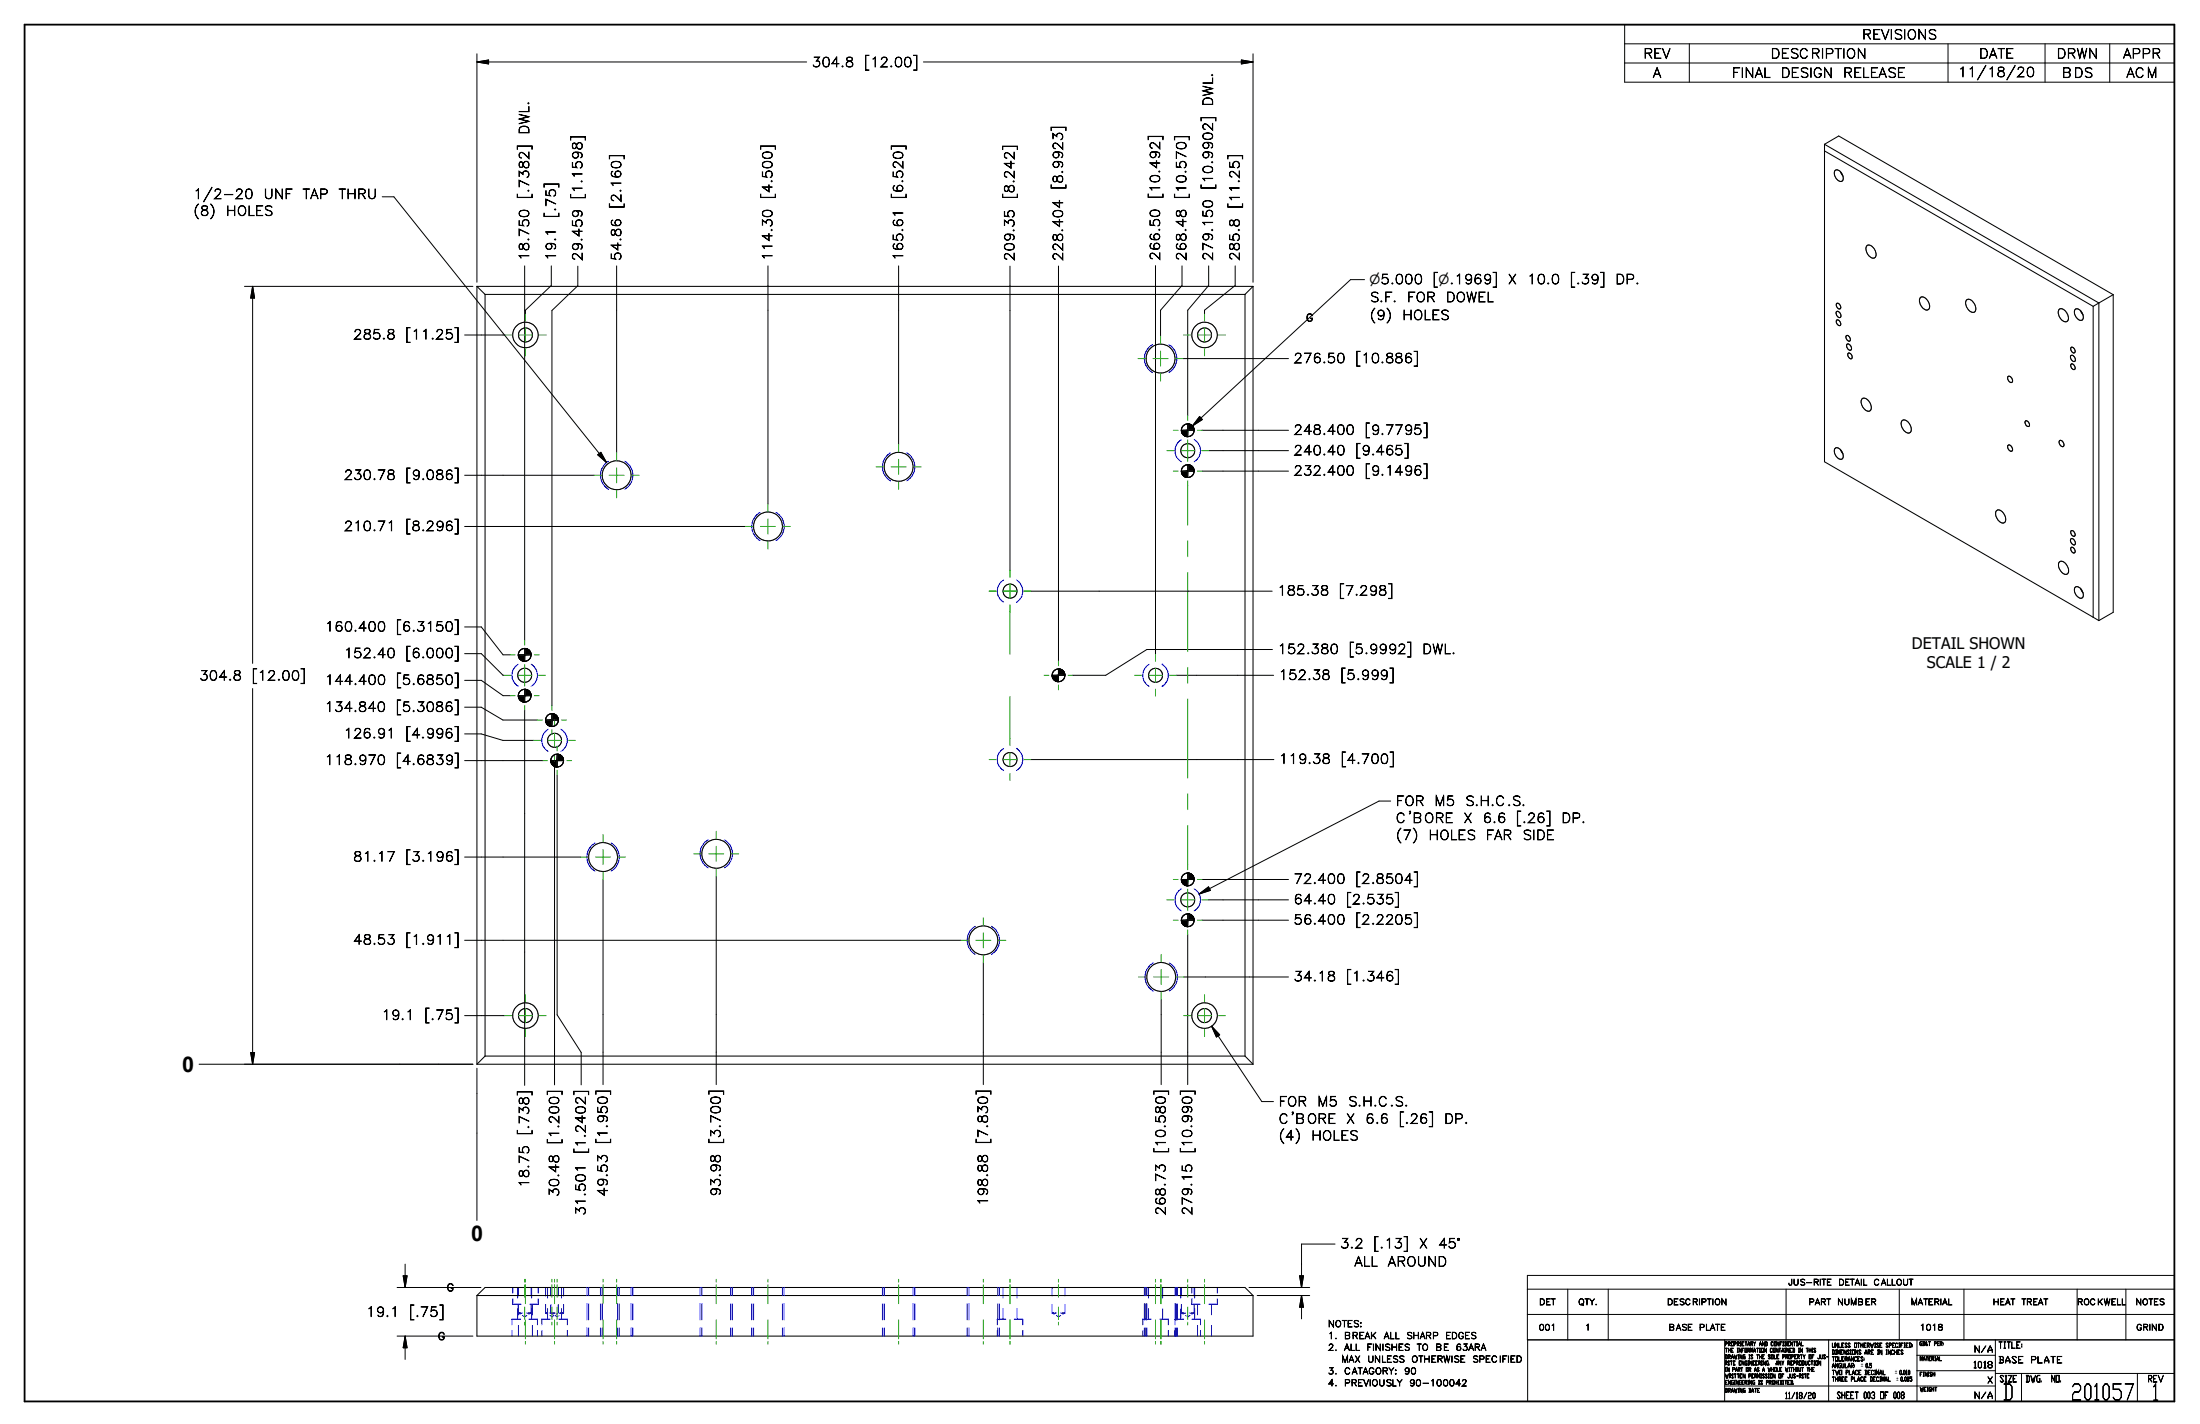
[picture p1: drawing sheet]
<svg xmlns="http://www.w3.org/2000/svg" width="432mm" height="279mm" viewBox="0 0 432 279" stroke-linecap="round" stroke-linejoin="round" font-family="sans-serif">
<g fill="none" stroke="#000" stroke-width=".2">
<path d="M93.6 10.6v44.8M93.6 12.2h64.7M93.6 12.2l2.3-.4v.7zM181.2 12.2h64.7M243.6 11.8l2.3 .4-2.3 .3zM245.9 10.6v44.8M318.9 4.8h107.9v11.3h-107.9zM318.9 8.6h107.9M318.9 12.4h107.9M331.6 8.6v7.5M382.3 8.6v7.5M401.4 8.6v7.5"/>
<path d="M414.1 8.6v7.5M75 38.6h2.3l41.7 52.2M358.1 28.3v62.3l52.7 30.5M358.1 28.3l53.8 31.1M358.1 29.6l52.7 30.5M358.1 28.3l2.8-1.6 53.9 31.1M360.2 33.4a.96 .96 0 0 1 1.3 .6l.2 .6a.69 .69 0 0 1-.3 1 .69 .69 0 0 1-.9-.5 1.46 1.46 0 0 1-.3-1.7zM361.2 33.7l.5 .8M48 56.2h44.8M49.6 56.2v74M49.6 56.2l.4 2.3h-.8zM93.6 56.2l1.6 1.6"/>
<path d="M93.6 56.2v152.6M93.6 56.2h152.3M95.2 57.8v149.4M95.2 57.8h149.2M103 52.2v13.5M108.2 52.2v3.8l-5.1 4.9v.7M113.4 52.2v3.9l-5.1 4.8v77.6M121 52.2v36.6M150.7 52.2v46.7M176.4 52.2v35M198.2 52.2v59.7M207.8 52.2v77.5"/>
<path d="M226.8 52.1v18.2M232 52.2v3.8l-4.2 4.9v5M237.2 52.2v3.8l-4.1 4.9v4.8M242.4 52.2v3.8l-6 4.9v.7M244.4 57.8v149.4M245.9 56.2v152.6M245.9 56.2l-1.5 1.6M267.8 54.9h-2.7l-31.1 28.7M360.5 59.5a.66 .66 0 0 1 .7 .4 .66 .66 0 0 1-.1 .7 .77 .77 0 0 1-.6-1.1zM366.5 48.2a1.67 1.67 0 0 1 1.7 1.8 .66 .66 0 0 1-.5 .7 .66 .66 0 0 1-.7-.4 1.67 1.67 0 0 1-.5-2.1zM376.9 58.4a1.12 1.12 0 0 1 1.6 .9 .97 .97 0 0 1-.3 1.5 1.87 1.87 0 0 1-1.3-2.4zM386 58.9a.95 .95 0 0 1 1.4 .5l.1 .2a1.1 1.1 0 0 1-.1 1.7 1.79 1.79 0 0 1-1.4-2.4z"/>
<path d="M411.9 59.4v62.4M411.9 59.4l-1.1 .7M414.8 57.8l-2.9 1.6M414.8 57.8v62.3l-2.9 1.7M91.2 65.7h7.8M103 65.8v59.9M226.8 70.4v58M232.2 70.4h20.7M233.1 65.8v15.8M360.5 61.1a.72 .72 0 0 1 .7 .4 .72 .72 0 0 1-.1 .8 .86 .86 0 0 1-.6-1.2zM360.5 62.8a.68 .68 0 0 1 .7 .3 .68 .68 0 0 1-.1 .8h-.2a.82 .82 0 0 1-.4-1.1zM362.4 65.9a.69 .69 0 0 1 .6 .3 .69 .69 0 0 1 0 .8l-.3-.1-.3-.4-.1-.4z"/>
<path d="M362.5 67.5a.71 .71 0 0 1 .8 .4 .71 .71 0 0 1-.1 .8 .88 .88 0 0 1-.7-1.2zM362.7 69.3a.62 .62 0 0 1 .7 .4 .62 .62 0 0 1-.1 .7h-.1a.84 .84 0 0 1-.5-1.1zM365.5 78.3a1.1 1.1 0 0 1 1.5 .7 1.14 1.14 0 0 1-.1 1.7 1.78 1.78 0 0 1-1.4-2.4zM394.1 73.9a.71 .71 0 0 1 .8 .3 .71 .71 0 0 1-.1 .9l-.2-.1a.9 .9 0 0 1-.5-1.1zM404.1 60.7a1.15 1.15 0 0 1 1.7 .9 1.02 1.02 0 0 1-.2 1.5 1.79 1.79 0 0 1-1.5-2.4zM406.5 71.5a.66 .66 0 0 1 .6 .2 .66 .66 0 0 1 .2 .7 .58 .58 0 0 1-.7-.1 .58 .58 0 0 1-.2-.6zM406.5 69.8a.7 .7 0 0 1 .7 .3 .7 .7 0 0 1-.1 .8l-.4-.1-.2-.4-.1-.4zM406.6 68.1a.69 .69 0 0 1 .6 .4 .69 .69 0 0 1-.1 .7l-.5-.3a.57 .57 0 0 1 0-.8zM407.4 60.6a1.47 1.47 0 0 1 1.5 1.6 .61 .61 0 0 1-.4 .7 .61 .61 0 0 1-.8-.4 1.41 1.41 0 0 1-.3-1.9zM408.4 61l.4 .8M410.8 60.1v61M91.2 93.3h25.4"/>
<path d="M117.3 89.2l.6-.5 1.1 2.1zM231.9 84.4l.1 .5M231.9 92.4l.1 .7M231.9 92.4h2.5M231.9 84.4h2.5M231.9 84.6v.2M231.9 84.8l.2 .3M231.9 84.8l.1 .1M232 92l-.1 .5M232 85a1.24 1.24 0 0 0 1.8 .5M232 91.8l-.1 .6M232.1 93.1l-.2-.5 .1 .4 .5 .5"/>
<path d="M232.1 85.1l.1 .1M232.1 93.1l.1 .2M232.1 85.1l.6 .5M232.5 91.4l-.5 .5M232.5 83.4l-.5 .4-.1 .7M232.5 93.5l.2 .1M232.8 85.6l.2 .1M232.8 93.6l.2 .1M232.9 85.6l.2 .1M232.9 93.7h.2M233.1 83.2l-.6 .1M233.1 91.2l-.6 .1"/>
<path d="M233.1 83.2v2.5M233.1 91.2v2.5M233.2 83.2l.8 .4M233.2 91.2l.3 .1M233.4 85.6l-.2 .1M233.4 93.7h-.2M233.4 83.2a1.29 1.29 0 0 0-1.5 1.2M233.4 83.2l.4 .2M233.4 91.2h-.6l-.7 .5M233.4 91.2l.8 .6 .2 .6M233.5 83.2l.3 .2M233.5 91.2l.3 .2"/>
<path d="M233.6 91.3l.2 .1M233.8 83.4l.2 .1M233.8 91.4l.2 .1M234 83.5l.2 .3 .2 .6M234 91.5l.1 .1M234 83.5l.3 .5M234 91.5l.3 .6M234 85.3l-.1 .1M234 93.3l-.5 .3M234.2 83.7v.2M234.2 91.7v.2M234.2 85v.1"/>
<path d="M234.3 83.9v.2M234.3 92v.7l-.2 .5M234.3 84.1v.8M234.4 84.4l-.2 .7-.7 .5M234.4 92.4a1.26 1.26 0 0 1-.9 1.2 1.26 1.26 0 0 1-1.4-.5M235.5 81.7l.5 .6-2 1.3zM236 92.4h16.9M236 84.4h16.9M237.2 88.4h15.7M360.3 87.9a1.42 1.42 0 0 1 1.2 2.2 1.48 1.48 0 0 1-1.2-2.2zM361.2 88.3l.5 .7M373.4 82.5a1.49 1.49 0 0 1 1.7 1.5 .69 .69 0 0 1-.3 .9 .69 .69 0 0 1-.9-.2 1.64 1.64 0 0 1-.5-2.2z"/>
<path d="M394.1 87.4a.67 .67 0 0 1 .8 .3 .67 .67 0 0 1-.1 .8 .91 .91 0 0 1-.7-1.1zM397.6 82.6l.5 .2a.42 .42 0 0 1 .3 .5 .42 .42 0 0 1-.4 .4 .75 .75 0 0 1-.4-1.1zM404.2 86.5a.72 .72 0 0 1 .8 .3 .72 .72 0 0 1-.1 .9l-.1-.1a.91 .91 0 0 1-.6-1.1zM91.2 103.3h55.1M202.3 116h30.8M233.2 116h16.5M391.8 100.2a1.05 1.05 0 0 1 1.6 .7l.1 .2a.96 .96 0 0 1-.4 1.5 1.88 1.88 0 0 1-1.3-2.4zM404.2 110.3a1.12 1.12 0 0 1 1.6 .9l.2 1a.73 .73 0 0 1-.7 .5 .73 .73 0 0 1-.7-.4 1.73 1.73 0 0 1-.4-2zM406.5 105.7a.75 .75 0 0 1 .7 .4 .75 .75 0 0 1 0 .8 .86 .86 0 0 1-.7-1.2zM406.5 104.1a.67 .67 0 0 1 .7 .4 .67 .67 0 0 1-.1 .7h-.1a.81 .81 0 0 1-.5-1.1zM406.6 107.4a.69 .69 0 0 1 .6 .4 .69 .69 0 0 1-.1 .7l-.5-.3a.57 .57 0 0 1 0-.8zM407.3 115.2a1.25 1.25 0 0 1 1.6 1.3 .63 .63 0 0 1-.3 .9 .63 .63 0 0 1-.9-.4 1.54 1.54 0 0 1-.4-1.8z"/>
<path d="M408.4 115.5l.4 .8M49.6 135.1v73.7M91.2 138.8h3.2l4.3 2.5h6.8M91.2 133.5h3.3l4.2 3h1.5M91.2 128.3h3.3l4.2 4.2h.2M91.2 123h3.3l4.2 5.5h1.5M101.7 136.5l.2 .6M101.7 136.5l.1 .2M101.7 128.5a1.28 1.28 0 0 0 1.1 1.2M101.7 128.5l.1 .2M101.7 136.5h2.5M101.7 128.5h2.5"/>
<path d="M101.7 128.4v.2M101.8 136.8l.2 .5M101.8 128.8l.2 .5M101.8 136.9l.1 .1M101.9 137.1l.3 .4 .6 .2M101.9 137l.1 .3M101.9 129.1l.1 .2M102 137.3l.3 .2M102 129.3l.2 .1M102.2 129.5l.6 .2M102.3 127.4l-.4 .4-.2 .7M102.3 135.5l-.4 .4-.2 .7"/>
<path d="M102.4 137.6l.4 .1M102.6 135.3l-.2 .1M102.6 135.3l.9 .1M102.9 135.2a1.26 1.26 0 0 0-1.2 1.3M102.9 127.2l-.5 .2M103 135.2v2.5M103 139.3v59.9M103 135.2l.2 .1M103 127.2l.2 .1M103.3 135.3l.2 .1M103.3 127.3h.2M103.4 135.3l.2 .1"/>
<path d="M103.5 135.4l.3 .2M103.5 127.3l.3 .2 .4 .6M103.5 127.3l.4 .3 .3 .5M103.5 127.3l-.5-.1v2.5M103.5 135.4l.6 .5M103.6 127.4a1.23 1.23 0 0 0-1.8 .9M103.7 129.5l-.5 .2h-.5M103.8 135.6l.4 .5M103.9 137.4l-.5 .3h-.7M103.9 129.3l-.8 .4M104 127.8l.1 .1M104.1 136l.1 .8-.3 .5"/>
<path d="M104.1 128l.1 .8-.3 .5M104.2 136.1v.4M104.2 128.1v.4M104.2 136.5a1.22 1.22 0 0 1-1.1 1.2M104.2 128.5l-.2 .7-.2 .2M206.5 132.5a1.25 1.25 0 0 1 1.4-1.3 1.25 1.25 0 0 1 1.1 1.5 1.25 1.25 0 0 1-1.6 1M206.5 132.5l.1 .4M206.5 132.5h2.5M206.5 132.4v.2M206.5 132.5l.3 .8M206.5 132.7l.1 .2M206.6 132.9l.4 .6"/>
<path d="M206.7 133.1l.7 .6M207.1 133.5l.1 .1M207.3 133.7h.4M207.4 133.7h.2M207.7 131.3a1.25 1.25 0 0 0-1.2 1M207.8 131.3v2.4M207.8 131.3h.2M207.9 131.3l.5 .1M208.4 131.5l.4 .3 .2 .7M208.8 131.8l.1 .1M208.9 132l.1 .1M209 132.5a1.26 1.26 0 0 1-1.2 1.2"/>
<path d="M230.9 132.5h2.2M233.1 127.4h-8l-8.1 5.1h-6.4M233.2 132.5h16.8M233.2 127.4h16.5M410.8 121.1l1.1 .7M91.2 149.2h15.3M91.2 144h3.2l4.3 1.3h6.1M107.1 141.3a1.25 1.25 0 0 0 1.3 1.2M107.1 141.3h2.5M107.1 141.5l.3 .7M107.4 140.4l-.3 .9M107.5 142.2l.1 .1"/>
<path d="M107.5 142.2l.2 .1M107.6 142.3l.4 .2M108 142.5h.2M108.1 149.2l.1 .4M108.1 149.2h2.5M108.2 149.6l.3 .5 .4 .3M108.2 149.6l.2 .5M108.5 140.1a1.24 1.24 0 0 0-1.2 .5 1.24 1.24 0 0 0 0 1.4M108.5 140.1h.2M108.5 140.1l-.2-.1v2.5M108.5 148.3a1.23 1.23 0 0 0-.1 1.7M108.6 140.1l.5 .2"/>
<path d="M108.6 148.2l.5-.2h.5l.5 .2M108.7 140.1l.3 .1M108.7 140.1h-.7l-.5 .3M108.8 149.4v63.5M109 140.2l.4 .4M109 140.2l.3 .3M109.1 142.3l-.8 .2M109.2 140.4l.1 .1M109.2 148a1.27 1.27 0 0 0-1.1 1.2M109.3 140.5l.1 .1M109.3 142.1l-.1 .1M109.3 140.6a1.2 1.2 0 0 1 0 1.4"/>
<path d="M109.3 148v2.5l-.5-.1-.4-.4M109.3 152.1v47l4.8 7.4v6.4M109.4 141.9l-.4 .4-.5 .2M109.4 140.6l.1 .2M109.5 140.7v.2M109.5 148l.5 .2zM109.5 141.7v.1M109.6 141v.2M109.6 141.4v.2M109.6 150.5h-.2M110 148.2l.4 .3 .2 .7M110 150.3l-.5 .2-.5-.1 .2 .1"/>
<path d="M110.2 148.3l.1 .1M110.3 148.4a1.28 1.28 0 0 1-.2 1.8M110.3 150l-.5 .4M110.3 148.4l.2 .3M110.6 149.2l-.2 .8M202.3 149h30.8M233.2 149h16.8M272.9 157.2h-2.2l-35.4 18.2M91.2 168.2h22.7M118.4 172.6v40.2M140.6 172v40.8M231.9 172.6v.3"/>
<path d="M231.9 172.6h2.5M231.9 172.5l.1 .5M231.9 172.9a1.29 1.29 0 0 0 1.3 .9M231.9 172.9l.2 .5 .7 .4M232 173.1l.3 .4M232.2 179.7l-.3 .9M232.4 179.6a1.24 1.24 0 0 1 1.9 .4M232.8 173.8h.1M232.8 173.8h.2M233.2 179.3a1.25 1.25 0 0 0-1.3 1.4M233.3 171.3a1.22 1.22 0 0 0-1.4 1.1M233.3 171.3h.2"/>
<path d="M233.3 171.3h-.2v2.5M233.4 171.3l.4 .2M233.4 179.4l.4 .1M233.5 179.4l-.4-.1v2.5M233.5 171.3l.3 .2M233.5 179.4l.3 .1M233.5 173.7l-.4 .1M233.8 171.5l.5 .7M233.8 171.5l.4 .4M233.8 179.5l.3 .3M233.9 171.5a1.25 1.25 0 0 0-1.3-.1 1.25 1.25 0 0 0-.7 1.2M233.9 179.6l.4 .6"/>
<path d="M234.1 173.4l-.5 .3M234.2 179.8v.2M234.2 171.9l.1 .1M234.2 171.9l.1 .3M234.3 172.1l.1 .5M234.3 172.9l-.1 .4M234.3 172.3v.5M234.4 172.6a1.22 1.22 0 0 1-1.1 1.2M235.3 175.4l1.9-1.4 .4 .7zM236 172.6h16.9M237.2 176.6h15.7M91.2 199.3h7.8"/>
<path d="M91.2 184.5h97.4M103 199.3v13.7M193 188.9v23.9M227.9 196.1v16.7M231.9 180.6v.3M231.9 180.6h2.5M231.9 180.6v.1M231.9 180.8v.1M231.9 180.9l.1 .1M231.9 180.9l.2 .5 .7 .4M231.9 180.9l.3 .5M232 181.1l.3 .4"/>
<path d="M232.3 191.7h20.6M232.8 181.8h.2M233.1 183.4v15.8M233.1 199.3v13.5M233.5 181.7l-.7 .1M233.9 181.6l-.2 .1M234.2 180l.2 .6M234.3 180.1v.8M234.3 180.9a1.24 1.24 0 0 1-1.9 .7M234.4 180.6l-.2 .6-.2 .3M236 180.6h16.9M39.1 208.8h53.7"/>
<path d="M49.2 206.5h.8l-.4 2.3zM93.6 208.8h152.3M93.6 209.6v29.9M95.2 207.2h149.2M95.2 207.2l-1.6 1.6M237.8 201.4l9.9 14.7h2.2M237.8 201.4l1.6 1.6-.7 .5zM244.4 207.2l1.5 1.6M77.9 252.6h16.5M79.1 250.3h.8l-.4 2.3zM79.5 248v4.6M93.6 254.2v8h152.3v-8"/>
<path d="M93.6 254.2l1.6-1.6h149.2l1.5 1.6M93.6 254.2h152.3M245.1 252.6h12M246.7 254.2h10.4M255.1 250.3h.7l-.3 2.3zM255.5 254.2v4.6M255.5 254.2l.3 2.3h-.7zM262 244.1h-6.5v8.5M299.8 252.9h127M299.8 257.9h127M307.7 252.9v10M315.7 252.9v10"/>
<path d="M350.6 252.9v10M372.8 252.9v10M385.5 252.9v10M407.7 252.9v10M417.3 252.9v10M77.9 262.2h14.9M79.5 262.2v4.5M79.5 262.2l.4 2.2h-.8zM299.8 262.9v12.1h127v-24.8h-127v12.7h127M338.5 262.9v12.1M338.5 271.9h53.1M358.9 262.9v12.1"/>
<path d="M376.3 265.9h15.3M376.3 268.9h15.3M376.3 262.9v12.1M391.6 269.5h35.2M391.6 262.9v12.1M396.8 269.5v5.5M419.5 269.5v5.5"/>
<circle cx="103.1" cy="65.7" r="1.38"/>
<circle cx="103.1" cy="65.7" r="2.51"/>
<circle cx="227.8" cy="70.3" r="2.84"/>
<circle cx="236.4" cy="65.7" r="2.49"/>
<circle cx="236.4" cy="65.7" r="1.38"/>
<circle cx="121" cy="93.2" r="2.84"/>
<circle cx="176.4" cy="91.6" r="2.84"/>
<circle cx="233.1" cy="88.4" r="1.37"/>
<circle cx="150.7" cy="103.3" r="2.84"/>
<circle cx="198.2" cy="116" r="1.37"/>
<circle cx="103" cy="132.5" r="1.38"/>
<circle cx="226.8" cy="132.5" r="1.37"/>
<circle cx="108.9" cy="145.3" r="1.37"/>
<circle cx="198.2" cy="149" r="1.37"/>
<circle cx="118.4" cy="168.1" r="2.84"/>
<circle cx="140.6" cy="167.5" r="2.84"/>
<circle cx="233.1" cy="176.6" r="1.37"/>
<circle cx="103.1" cy="199.3" r="1.38"/>
<circle cx="103.1" cy="199.3" r="2.5"/>
<circle cx="193" cy="184.5" r="2.84"/>
<circle cx="227.9" cy="191.7" r="2.84"/>
<circle cx="236.4" cy="199.3" r="1.38"/>
<circle cx="236.4" cy="199.3" r="2.51"/>
</g>
<g fill="none" stroke="#00f" stroke-width=".2">
<path d="M226.2 67.6a3.2 3.2 0 0 0 0 5.5M229.4 67.6a3.2 3.2 0 0 1 0 5.5M119.5 90.5a3.2 3.2 0 0 0 0 5.5M122.6 90.5a3.2 3.2 0 0 1 0 5.5M174.8 88.9a3.2 3.2 0 0 0 0 5.4M178 88.9a3.2 3.2 0 0 1 0 5.4M231.9 86.3a2.52 2.52 0 0 0 0 4.3M234.4 86.3a2.52 2.52 0 0 1 0 4.3M149.2 100.6a3.2 3.2 0 0 0 0 5.4M152.3 100.6a3.2 3.2 0 0 1 0 5.4M197 113.8a2.53 2.53 0 0 0 0 4.4M199.5 118.2h.1"/>
<path d="M199.5 113.8a2.52 2.52 0 0 1 0 4.4M101.7 130.3a2.51 2.51 0 0 0 0 4.4M104.2 130.3a2.52 2.52 0 0 1 0 4.4M225.5 130.3a2.51 2.51 0 0 0 0 4.4M228.1 134.7h.1M228.1 130.3h.1M228.1 130.3a2.5 2.5 0 0 1 0 4.4M107.6 143.1a2.51 2.51 0 0 0 0 4.3M110.1 143.1a2.49 2.49 0 0 1 0 4.3M197 146.9a2.5 2.5 0 0 0 0 4.3M199.5 146.8h.1M199.5 146.8a2.52 2.52 0 0 1 0 4.4"/>
<path d="M116.8 165.4a3.2 3.2 0 0 0 0 5.5M120 165.4a3.2 3.2 0 0 1 0 5.5M139 164.8a3.2 3.2 0 0 0 0 5.5M142.2 164.8a3.2 3.2 0 0 1 0 5.5M231.9 174.4a2.5 2.5 0 0 0 0 4.3M234.4 174.4a2.5 2.5 0 0 1 0 4.3M191.4 181.7a3.2 3.2 0 0 0 0 5.6M194.6 181.7a3.2 3.2 0 0 1 0 5.6M226.3 188.9a3.2 3.2 0 0 0 0 5.5M229.5 188.9a3.2 3.2 0 0 1 0 5.5M100.6 255.9h.1M100.6 255.9h1.7"/>
<path d="M100.6 252.6v1.1M100.6 254.8v1.1M101.6 252.6v2.1M101.6 256.8v2M101.7 257.6h.9M101.7 257.6l.5 .3M101.7 252.6v1.7M101.7 255.9v1.7M101.8 255.9v2.1M102.2 258.8h-1.7v1.1M102.6 258.1l.4 .3 .4-.3M103.4 257.6h.8"/>
<path d="M103.8 258.8h1.7v1.1M104.2 257.6l-.4 .3M104.2 252.6v1.7M104.2 255.9v1.7M104.3 252.6v2.1M104.3 256.8v2M104.5 255.9v2.1M105.6 254.8v1.1h-1.6M105.6 252.6v1.1M106.4 258.8h.1M106.4 258.8v1.1M106.4 258.8h1.6"/>
<path d="M107.1 257.6h.3M107.1 257.6l.4 .3M107.1 252.6v1.7M107.1 255.9v1.7M107.5 252.6v2.1M107.5 256.8v2M107.8 257.6h1.1M107.9 258.1l.4 .3 .5-.3M108.1 255.9v1.7l.4 .3M108.1 252.6v1.7M108.9 258.1l.4 .3 .5-.3M109.6 255.9v1.7l-.4 .3"/>
<path d="M109.6 252.6v1.7M109.7 258.8h1.7v1.1M109.8 257.6h.8M110.2 252.6v2.1M110.2 256.8v2M110.6 257.6l-.4 .3M110.6 252.6v1.7M110.6 255.9v1.7M115.2 252.6v1.6M115.2 255.8v3.2M115.5 252.6v1.6M115.5 255.8v3.2"/>
<path d="M117.9 252.6v1.6M117.9 255.8v3.2M118.2 252.6v1.6M118.2 255.8v3.2M121.2 252.6v1.6M121.2 255.8v3.2M121.5 252.6v1.6M121.5 255.8v3.2M123.9 252.6v1.6M123.9 255.8v3.2M124.2 252.6v1.6M124.2 255.8v3.2"/>
<path d="M137.4 252.6v1.6M137.4 255.8v3.2M137.8 252.6v1.6M137.8 255.8v3.2M143.4 252.6v1.6M143.4 255.8v3.2M143.7 252.6v1.6M143.7 255.8v3.2M147.6 252.6v1.6M147.6 255.8v3.2M147.9 252.6v1.6M147.9 255.8v3.2"/>
<path d="M153.6 252.6v1.6M153.6 255.8v3.2M153.9 252.6v1.6M153.9 255.8v3.2M173.2 252.6v1.6M173.2 255.8v3.2M173.6 252.6v1.6M173.6 255.8v3.2M179.2 252.6v1.6M179.2 255.8v3.2M179.5 252.6v1.6M179.5 255.8v3.2"/>
<path d="M189.8 252.6v1.6M189.8 255.8v3.2M190.2 252.6v1.6M190.2 255.8v3.2M195.8 252.6v1.6M195.8 255.8v3.2M196.2 252.6v1.6M196.2 255.8v3.2M196.9 252.6v2.1M196.9 256.8v2M197.4 258.8h-1.7v1.1M199.1 258.8h1.6v1.1"/>
<path d="M199.6 252.6v2.1M199.6 256.8v2M206.5 257.6h.8M206.5 257.6l.4 .3M206.5 252.6v1.7M206.5 255.9v1.7M207.3 258.1l.5 .3 .4-.3M208.2 257.6h.8M209 257.6l-.4 .3M209 252.6v1.7M209 255.9v1.7M224.6 252.6v1.6"/>
<path d="M224.6 255.8v3.2M224.7 252.6v1.6M224.7 255.8v3.2M225 252.6v1.6M225 255.8v3.2M225.1 252.6v1.6M225.1 255.8v3.2M225.4 252.6v2.1M225.4 256.8v2M226 258.8h-1.7v1.1M227.6 258.8h1.7v1.1M228.2 252.6v2.1"/>
<path d="M228.2 256.8v2M230.6 258.8h.1M230.6 258.8h1.7M230.6 252.6v1.6M230.6 255.8v4.1M230.8 252.6v1.6M230.8 255.8v3.2M231 252.6v1.6M231 255.8v3.2M231.1 252.6v1.6M231.1 255.8v3.2M231.7 252.6v2.1"/>
<path d="M231.7 256.8v2M231.9 257.6h.8M231.9 257.6l.4 .3M231.9 252.6v1.7M231.9 255.9v1.7M232.7 258.1l.4 .3 .4-.3M233.5 257.6h.9M233.9 255.9h.1M233.9 255.9h1.7M233.9 252.6v1.1M233.9 254.8v1.1M234 258.8h1.6v1.1"/>
<path d="M234.4 257.6l-.4 .3M234.4 252.6v1.7M234.4 255.9v1.7M234.5 252.6v2.1M234.5 256.8v2M235 255.9v2.1M237.8 255.9v2.1M238.9 254.8v1.1h-1.6M238.9 252.6v1.1M100.5 261v1.2M101.8 260.1v2.1M104.5 260.1v2.1"/>
<path d="M105.5 261v1.2M106.4 261v1.2M111.4 261v1.2M115.2 260.6v1.6M115.5 260.6v1.6M117.9 260.6v1.6M118.2 260.6v1.6M121.2 260.6v1.6M121.5 260.6v1.6M123.9 260.6v1.6M124.2 260.6v1.6M137.4 260.6v1.6"/>
<path d="M137.8 260.6v1.6M143.4 260.6v1.6M143.7 260.6v1.6M147.6 260.6v1.6M147.9 260.6v1.6M153.6 260.6v1.6M153.9 260.6v1.6M173.2 260.6v1.6M173.6 260.6v1.6M179.2 260.6v1.6M179.5 260.6v1.6M189.8 260.6v1.6"/>
<path d="M190.2 260.6v1.6M195.7 261v1.2M195.8 260.6v1.6M196.2 260.6v1.6M200.7 261v1.2M224.3 261v1.2M224.6 260.6v1.6M224.7 260.6v1.6M225 260.6v1.6M225.1 260.6v1.6M229.3 261v1.2M230.6 260.6v1.6"/>
<path d="M230.8 260.6v1.6M231 260.6v1.6M231.1 260.6v1.6M235 260.1v2.1M235.6 261v1.2M237.8 260.1v2.1"/>
</g>
<g fill="#000" stroke="#000" stroke-width=".2">
<path d="M93.6 12.2l2.3-.4v.7zM243.6 11.8l2.3 .4-2.3 .3zM49.6 56.2l.4 2.3h-.8zM117.3 89.2l.6-.5 1.1 2.1zM231.9 84.4h1.2l-1.2 .1zM231.9 92.4h1.2l-1.2 .1zM231.9 84.6l1.2-.2-1.2 .3zM231.9 84.5l1.2-.1zM231.9 92.6l1.2-.2-1.2 .3zM231.9 92.5l1.2-.1zM231.9 84.7l1.2-.3zM231.9 92.7l1.2-.3z"/>
<path d="M231.9 84.8l1.2-.4-1.1 .5zM231.9 92.8l1.2-.4-1.1 .5zM232 84.9l1.1-.5zM232 92.9l1.1-.5zM232 85l1.1-.6-1.1 .7zM232 93l1.1-.6-1.1 .7zM232 85.1l1.1-.7zM232 93.1l1.1-.7zM232.1 85.1l1-.7zM232.1 93.1l1-.7zM232.1 85.2l1-.8zM232.1 93.2l1-.8z"/>
<path d="M232.2 85.3l.9-.9-.8 .9zM232.2 93.3l.9-.9-.8 1zM233.1 84.4l-.8 .9zM233.1 92.4l-.8 1zM233.1 84.4l-.7 1.1v-.1zM233.1 92.4l-.7 1.1v-.1zM233.1 84.4l-.6 1.1zM233.1 92.4l-.6 1.1zM233.1 84.4l-.4 1.2zM233.1 92.4l-.4 1.2zM233.1 84.4l-.3 1.2h-.1zM233.1 92.4l-.3 1.2h-.1z"/>
<path d="M233.1 84.4l-.3 1.2zM233.1 92.4l-.3 1.3zM233.1 84.4l-.2 1.3-.1-.1zM233.1 92.4l-.2 1.3h-.1zM233.1 84.4l-.1 1.3h-.1zM233.1 92.4l-.1 1.3h-.1zM233.1 83.2h.1l-.1 1.2zM233.1 84.4l-.1 1.3zM233.1 91.2h.1l-.1 1.2zM233.1 92.4l-.1 1.3zM233.2 83.2h.1l-.2 1.2zM233.2 91.2h.1l-.2 1.2z"/>
<path d="M233.3 83.2l-.2 1.2zM233.3 91.2l-.2 1.2zM233.4 83.2h.1l-.4 1.2zM233.4 91.2h.1l-.4 1.2zM233.5 83.2l-.4 1.2zM233.5 91.2l-.4 1.2zM233.6 83.3h.1l-.6 1.1zM233.6 91.3h.1l-.6 1.1zM233.7 83.3l-.6 1.1zM233.7 91.3l-.6 1.1zM233.8 83.4l-.7 1zM233.8 91.4l-.7 1z"/>
<path d="M233.9 83.4l.1 .1-.9 .9zM233.9 91.4l.1 .1-.9 .9zM234 83.5l-.9 .9zM234 91.5l-.9 .9zM233.1 84.4l.9-.8h.1zM233.1 92.4l.9-.8h.1zM233.1 84.4l1-.8zM233.1 92.4l1-.8zM233.1 84.4l1.1-.6zM233.1 92.4l1.1-.6zM233.1 84.4l1.1-.6 .1 .1zM233.1 92.4l1.1-.6 .1 .1z"/>
<path d="M233.1 84.4l1.2-.5zM233.1 92.4l1.2-.5zM233.1 84.4l1.2-.4zM233.1 92.4l1.2-.4zM233.1 84.4l1.2-.4v.1zM233.1 92.4l1.2-.3v.1zM233.1 84.4l1.2-.3 .1 .1zM233.1 92.4l1.2-.2 .1 .1zM233.1 84.4l1.3-.2zM233.1 84.4l1.3-.1v.1zM233.1 92.4l1.3-.1zM233.1 92.4l1.3-.1v.1z"/>
<path d="M235.5 81.7l.5 .6-2 1.3zM101.7 136.5h1.3l-1.3 .1zM101.7 128.5h1.3l-1.3 .1zM101.8 136.7l1.2-.2zM101.7 136.6l1.3-.1-1.2 .2zM101.8 128.7l1.2-.2zM101.7 128.6l1.3-.1-1.2 .2zM101.8 136.8l1.2-.3-1.2 .4zM101.8 128.8l1.2-.3-1.2 .4zM101.8 136.9l1.2-.4zM101.8 128.9l1.2-.4zM101.8 137l1.2-.5-1.1 .6z"/>
<path d="M101.8 128.9l1.2-.4-1.1 .5zM101.9 137.1l1.1-.6zM101.9 129l1.1-.5zM101.9 129.1l1.1-.6zM102 137.2l1-.7zM102 129.2l1-.7zM102 137.3l1-.8zM102 129.3l1-.8zM102.1 137.4l.9-.9zM102.1 129.3l.9-.8zM103 136.5l-.8 1-.1-.1zM103 128.5l-.8 1-.1-.1z"/>
<path d="M103 136.5l-.8 1zM103 128.5l-.8 1zM103 136.5l-.6 1.1zM103 128.5l-.6 1.1zM103 136.5l-.4 1.2h-.1zM103 128.5l-.4 1.2h-.1zM103 136.5l-.3 1.2zM103 128.5l-.3 1.2zM103 136.5l-.2 1.2h-.1zM103 128.5l-.2 1.2h-.1zM103 136.5l-.1 1.2h-.1zM103 128.5l-.1 1.2h-.1z"/>
<path d="M103 135.2h.1l-.1 1.3zM103 136.5l-.1 1.2zM103 127.2h.1l-.1 1.3zM103 128.5l-.1 1.2zM103.1 135.2l.1 .1-.2 1.2zM103.1 127.2l.1 .1-.2 1.2zM103.2 135.3l-.2 1.2zM103.2 127.3l-.2 1.2zM103.3 135.3h.1l-.4 1.2zM103.3 127.3h.1l-.4 1.2zM103.4 135.3l-.4 1.2zM103.4 127.3l-.4 1.2z"/>
<path d="M103.4 135.3l.1 .1-.5 1.1zM103.4 127.3l.1 .1-.5 1.1zM103.5 135.4l-.5 1.1zM103.5 127.4l-.5 1.1zM103.6 135.4l-.6 1.1zM103.6 127.4l-.6 1.1zM103.7 135.5l-.7 1zM103.7 127.5l-.7 1zM103.8 135.5l-.8 1zM103.8 127.5l-.8 1zM103.8 135.6l-.8 .9zM103.8 127.6l-.8 .9z"/>
<path d="M103 136.5l.9-.8h.1zM103 128.5l.9-.9 .1 .1zM103 136.5l1-.7zM103 128.5l1-.8zM103 136.5l1-.7 .1 .1zM103 128.5l1.1-.6zM103 136.5l1.1-.5zM103 136.5l1.1-.5 .1 .1zM103 128.5l1.1-.5 .1 .1zM103 136.5l1.2-.3zM103 128.5l1.2-.3zM103 136.5l1.2-.3v.1z"/>
<path d="M103 128.5l1.2-.3v.1zM103 136.5l1.2-.2v.1zM103 136.5h1.2zM103 128.5l1.2-.2v.1zM103 128.5h1.2zM206.5 132.5h1.3l-1.3 .1zM206.5 132.7l1.3-.2-1.3 .3zM206.5 132.6l1.3-.1zM206.5 132.8l1.3-.3-1.2 .4zM206.6 132.9l1.2-.4zM206.6 133l1.2-.5zM206.6 133l1.2-.5-1.1 .6z"/>
<path d="M206.7 133.1l1.1-.6zM206.7 133.2l1.1-.7zM206.8 133.3l1-.8zM206.8 133.4l1-.9zM207.8 132.5l-.8 1-.1-.1zM207.8 132.5l-.8 1zM207.8 132.5l-.7 1.1zM207.8 132.5l-.5 1.2zM207.8 132.5l-.4 1.2h-.1zM207.8 132.5l-.3 1.2zM207.8 132.5l-.2 1.2h-.1zM207.8 132.5l-.1 1.2h-.1z"/>
<path d="M207.8 131.3h.1l-.1 1.2zM207.8 132.5l-.1 1.2zM207.9 131.3h.1l-.2 1.2zM208 131.3l-.2 1.2zM208 131.3h.1l-.3 1.2zM208.1 131.3l-.3 1.2zM208.2 131.3l.1 .1-.5 1.1zM208.3 131.4l-.5 1.1zM208.4 131.4l-.6 1.1zM208.5 131.5l-.7 1zM208.6 131.6l-.8 .9zM207.8 132.5l.9-.8z"/>
<path d="M207.8 132.5l1-.6zM207.8 132.5l1-.6 .1 .1zM207.8 132.5l1.1-.5zM207.8 132.5l1.1-.5v.1zM207.8 132.5l1.2-.3zM207.8 132.5l1.2-.3v.1zM207.8 132.5l1.2-.2zM207.8 132.5l1.2-.1v.1zM107.1 141.4l1.2-.1-1.2 .2zM107.1 141.3h1.2l-1.2 .1zM107.1 141.5l1.2-.2zM107.1 141.6l1.2-.3-1.2 .4z"/>
<path d="M107.1 141.7l1.2-.4zM107.2 141.7l1.1-.4-1.1 .5zM107.2 141.8l1.1-.5zM107.3 141.9l1-.6zM107.3 142l1-.7-.9 .8zM107.4 142.1l.9-.8zM108.3 141.3l-.8 1zM108.3 141.3l-.6 1.1-.1-.1zM108.3 141.3l-.5 1.1zM108.3 141.3l-.3 1.2-.1-.1zM108.3 141.3l-.2 1.2zM108.1 149.2h1.2z"/>
<path d="M108.1 149.4l1.2-.2-1.2 .3zM108.1 149.3l1.2-.1-1.2 .2zM108.1 149.5l1.2-.3zM108.3 141.3l-.1 1.2h-.1zM108.2 149.6l1.1-.4-1.1 .5zM108.2 149.7l1.1-.5zM108.3 141.3l-.1 1.2zM108.2 149.8l1.1-.6zM108.3 149.8l1-.6zM108.3 140h.1l-.1 1.3zM108.3 141.3v1.2h-.1zM108.3 149.9l1-.7z"/>
<path d="M108.4 150l.9-.8zM108.4 140l-.1 1.3zM108.4 150.1l.9-.9-.8 1zM108.5 140.1h.1l-.3 1.2zM109.3 149.2l-.8 1zM108.6 140.1h.1l-.4 1.2zM109.3 149.2l-.7 1zM108.7 140.1l-.4 1.2zM109.3 149.2l-.6 1.1zM108.8 140.1l.1 .1-.6 1.1zM109.3 149.2l-.5 1.2zM109.3 149.2l-.4 1.2z"/>
<path d="M108.9 140.2l-.6 1.1zM109 140.2l-.7 1.1zM109.3 149.2l-.3 1.2h-.1zM109 140.3l-.7 1zM109.3 149.2l-.2 1.3zM109.1 140.3l-.8 1zM109.2 140.4l-.9 .9zM108.3 141.3l.9-.9 .1 .1zM109.3 149.2v1.3h-.1zM108.3 141.3l1-.8zM109.3 148h.2l-.2 1.2zM109.3 149.2v1.3z"/>
<path d="M108.3 141.3l1.1-.6zM109.5 148h.1l-.3 1.2zM108.3 141.3l1.2-.5zM108.3 141.3l1.2-.5v.1zM108.3 141.3l1.3-.3zM109.6 148l-.3 1.2zM108.3 141.3l1.3-.3v.1zM108.3 141.3l1.3-.2v.1zM108.3 141.3l1.3-.1zM109.6 148h.1l-.4 1.2zM109.7 148l-.4 1.2zM109.8 148.1h.1l-.6 1.1z"/>
<path d="M109.9 148.1l-.6 1.1zM110 148.1l-.7 1.1zM110.1 148.2l-.8 1zM110.1 148.2l.1 .1-.9 .9zM110.2 148.3l-.9 .9zM109.3 149.2l1-.8zM109.3 149.2l1.1-.6zM109.3 149.2l1.2-.5zM109.3 149.2l1.2-.5v.1zM109.3 149.2l1.2-.4zM109.3 149.2l1.2-.3 .1 .1zM109.3 149.2l1.3-.2z"/>
<path d="M109.3 149.2l1.3-.2v.1zM109.3 149.2l1.3-.1v.1zM231.9 172.6h1.2zM231.9 172.7l1.2-.1zM231.9 172.6h1.2l-1.2 .1zM231.9 172.8l1.2-.2-1.2 .3zM231.9 172.9l1.2-.3zM232 173l1.1-.4-1.1 .5zM232 173.1l1.1-.5zM232 173.2l1.1-.6zM232.1 173.3l1-.7zM232.2 173.4l.9-.8-.8 .9z"/>
<path d="M233.1 172.6l-.8 .9zM233.1 172.6l-.7 .9zM233.1 172.6l-.6 1zM233.1 172.6l-.5 1.1zM233.1 172.6l-.3 1.2-.1-.1zM233.1 172.6l-.3 1.2zM233.1 172.6l-.2 1.2h-.1zM233.1 172.6l-.1 1.2h-.1zM233.1 171.3h.1l-.1 1.3zM233.1 172.6l-.1 1.2zM233.1 179.3h.1l-.1 1.3zM233.2 171.3h.1l-.2 1.3z"/>
<path d="M233.2 179.3h.1l-.2 1.3zM233.3 171.3l-.2 1.3zM233.3 179.3l-.2 1.3zM233.4 171.3h.1l-.4 1.3zM233.4 179.3l.1 .1-.4 1.2zM233.5 171.3l-.4 1.3zM233.5 179.4l-.4 1.2zM233.6 171.4h.1l-.6 1.2zM233.6 179.4h.1l-.6 1.2zM233.7 171.4l-.6 1.2zM233.7 179.4l-.6 1.2zM233.7 171.5l-.6 1.1z"/>
<path d="M233.7 179.5l-.6 1.1zM233.8 171.5l-.7 1.1zM233.8 179.5l-.7 1.1zM233.9 171.6l-.8 1zM233.9 179.6l-.8 1zM234 171.6l-.9 1zM234 179.6l-.9 1zM233.1 172.6l.9-.9 .1 .1zM233.1 180.6l.9-.9 .1 .1zM233.1 172.6l1-.8zM233.1 180.6l1-.8zM233.1 172.6l1.1-.7z"/>
<path d="M233.1 180.6l1.1-.7zM233.1 172.6l1.2-.6zM233.1 180.6l1.2-.6zM233.1 172.6l1.2-.6v.1zM233.1 172.6l1.2-.5zM233.1 172.6l1.2-.4v.1zM233.1 172.6l1.3-.2zM233.1 172.6l1.3-.2v.1zM233.1 172.6l1.3-.1v.1zM235.3 175.4l1.9-1.4 .4 .7zM231.9 180.6h1.2l-1.2 .1zM231.9 180.8l1.2-.2z"/>
<path d="M231.9 180.7l1.2-.1-1.2 .2zM231.9 180.8l1.2-.2-1.2 .3zM231.9 180.9l1.2-.3zM232 181l1.1-.4-1.1 .5zM232 181.1l1.1-.5zM232 181.2l1.1-.6zM232.1 181.3l1-.7zM232.2 181.4l.9-.8-.8 .9zM233.1 180.6l-.8 .9zM233.1 180.6l-.7 .9zM233.1 180.6l-.6 1zM233.1 180.6l-.5 1.1z"/>
<path d="M233.1 180.6l-.3 1.2-.1-.1zM233.1 180.6l-.3 1.2zM233.1 180.6l-.2 1.2h-.1zM233.1 180.6l-.1 1.2h-.1zM233.1 180.6l-.1 1.2zM233.1 180.6l1.2-.5v.1zM233.1 180.6l1.2-.4v.1zM233.1 180.6l1.3-.2zM233.1 180.6l1.3-.2v.1zM233.1 180.6h1.3zM49.2 206.5h.8l-.4 2.3zM237.8 201.4l1.6 1.6-.7 .5z"/>
<path d="M79.1 250.3h.8l-.4 2.3zM255.1 250.3h.7l-.3 2.3zM255.5 254.2l.3 2.3h-.7zM79.5 262.2l.4 2.2h-.8z"/>
</g>
<path d="M4.8 4.8h422v270.2h-422z" fill="none" stroke="#000" stroke-width=".36"/>
<g fill="none" stroke="#23a718" stroke-width=".2">
<path d="M99 65.7h1.4M101.8 65.7h2.7M103.1 61.6v1.4M103.1 64.4v2.7M103.1 68.5v1.3M105.9 65.7h1.3M223.4 70.4h1.4M226.3 70.4h3M227.8 65.9v1.5M227.8 68.9v2.9M227.8 73.3v1.5M230.7 70.4h1.5"/>
<path d="M232.3 65.7h1.4M235.1 65.7h2.7M236.4 61.6v1.4M236.4 64.4v2.7M236.4 68.5v1.3M239.2 65.7h1.3M116.6 93.3h1.5M119.6 93.3h2.9M121 88.8v1.5M121 91.8v2.9M121 96.2v1.5M124 93.3h1.4"/>
<path d="M150.7 98.9v1.4M172 91.6h1.4M174.9 91.6h2.9M176.4 87.2v1.4M176.4 90.1v3M176.4 94.5v1.5M179.3 91.6h1.5M229 88.4h1.4M230.3 92.4h.9M230.3 84.4h.9M231.8 88.4h2.7M232.2 92.4h1.9"/>
<path d="M232.2 84.4h1.9M233.1 81.6v.9M233.1 83.5v2.2M233.1 86.3v4.2M233.1 91.2v2.2M233.1 94.3v8.7M235 92.4h1M235 84.4h1M235.9 88.4h1.3M146.3 103.3h1.5M149.3 103.3h2.9M150.7 101.8v3"/>
<path d="M150.7 106.3v1.4M153.7 103.3h1.4M194.1 116h1.4M196.9 116h2.7M198.2 111.9v1.3M198.2 114.6v2.7M198.2 118.7v9.7M201 116h1.3M233.1 106.1v3.1M233.1 112.3v15.5M98.9 132.5h1.4M100.2 136.5h.9"/>
<path d="M100.2 128.5h.9M101.6 132.5h2.7M102 136.5h1.9M102 128.5h1.9M103 125.7v.9M103 127.5v2.3M103 130.4v4.2M103 135.2v2.2M103 138.4v.9M104.9 136.5h.9M104.9 128.5h.9M105.7 132.5h1.4"/>
<path d="M108.3 138.5v.9M198.2 136.6v9.7M204.9 132.5h1M206.8 132.5h1.9M207.8 129.7v.9M207.8 131.6v1.8M207.8 134.4v1M209.7 132.5h.9M222.7 132.5h1.4M225.4 132.5h2.8M226.8 128.4v1.4M226.8 131.1v2.8"/>
<path d="M226.8 135.2v1.4M229.5 132.5h1.4M233.1 131v3.1M233.1 137.2v15.4M104.8 145.3h1.3M105.5 141.3h1M106.5 149.2h1M107.4 141.3h1.9M107.5 145.3h2.7M108.3 140.3v1.9M108.3 143.2v.9M108.4 149.2h1.9"/>
<path d="M108.8 141.2v1.3M108.8 143.9v2.7M108.8 148v1.4M109.3 146.4v.9M109.3 148.3v1.9M109.3 151.1v1M110.2 141.3h1M111.3 149.2h.9M111.6 145.3h1.3M194.1 149h1.4M196.9 149h2.7M198.2 147.7v2.7"/>
<path d="M198.2 151.8v1.3M201 149h1.3M233.1 155.8v3.1M113.9 168.2h1.5M116.9 168.2h2.9M118.4 163.7v1.5M118.4 166.7v2.9M118.4 171.1v1.5M121.3 168.2h1.5M136.2 167.5h1.4M139.1 167.5h2.9M140.6 163.1v1.5"/>
<path d="M140.6 166.1v2.9M140.6 170.5v1.5M143.5 167.5h1.5M229 176.6h1.4M230.3 172.6h.9M231.8 176.6h2.7M232.2 172.6h1.9M233.1 162v8.7M233.1 171.6v2.2M233.1 174.4v4.3M233.1 179.3v2.2M235 172.6h1"/>
<path d="M235.9 176.6h1.3M99 199.3h1.4M101.8 199.3h2.7M103.1 195.2v1.3M103.1 197.9v2.7M105.9 199.3h1.3M188.6 184.5h1.5M191.5 184.5h3M193 180.1v1.4M193 183v3M193 187.4v1.5M195.9 184.5h1.5"/>
<path d="M223.5 191.7h1.5M226.4 191.7h3M227.9 187.3v1.4M227.9 190.2v3M227.9 194.6v1.5M230.3 180.6h.9M230.9 191.7h1.4M232.2 180.6h1.9M232.3 199.3h1.4M233.1 182.5v.9M235 180.6h1M235.1 199.3h2.7"/>
<path d="M236.4 195.2v1.3M236.4 197.9v2.7M239.2 199.3h1.3M103.1 202v1.4M236.4 202v1.4M103 251v.5M103 252.1v2.4M103 256.5v2.4M103 259.4v.6M103.1 251v.5M103.1 252.1v3.7M103.1 259v3.7"/>
<path d="M108.3 251v.5M108.3 252.1v2.4M108.3 256.5v2.4M108.3 259.4v.6M108.8 251v.5M108.8 252.1v3.7M108.8 259v3.7M109.3 251v.5M109.3 252.1v2.4M109.3 256.5v2.4M109.3 259.4v.6M118.4 251v.5"/>
<path d="M118.4 252.1v3.7M118.4 259v3.7M121 251v.5M121 252.1v3.7M121 259v3.7M140.6 251v.5M140.6 252.1v3.7M140.6 259v3.7M150.7 251v.5M150.7 252.1v3.7M150.7 259v3.7M176.4 251v.5"/>
<path d="M176.4 252.1v3.7M176.4 259v3.7M193 251v.5M193 252.1v3.7M193 259v3.7M198.2 251v.5M198.2 252.1v3.7M198.2 259v3.7M207.8 251v.5M207.8 252.1v2.4M207.8 256.5v2.4M207.8 259.4v.6"/>
<path d="M226.8 251v.5M226.8 252.1v3.7M226.8 259v3.7M227.8 251v.5M227.8 252.1v3.7M227.8 259v3.7M227.9 251v.5M227.9 252.1v3.7M227.9 259v3.7M233.1 251v.5M233.1 252.1v2.4M233.1 256.5v2.4"/>
<path d="M233.1 259.4v.6M236.4 251v.5M236.4 252.1v3.7M236.4 259v3.7M103.1 263.2v.5M108.8 263.2v.5M118.4 263.2v.5M121 263.2v.5M140.6 263.2v.5M150.7 263.2v.5M176.4 263.2v.5M193 263.2v.5"/>
<path d="M198.2 263.2v.5M226.8 263.2v.5M227.8 263.2v.5M227.9 263.2v.5M236.4 263.2v.5"/>
</g>
<g font-size="4.4">
<text x="392.9" y="274.7">D</text>
<text x="406.4" y="274.7">201057</text>
<text x="422.3" y="274.7">1</text>
</g>
<g font-size="4.3">
<text x="35.7" y="210.3">0</text>
<text x="92.5" y="243.5">0</text>
</g>
<g font-size="3.1">
<text x="375.2" y="127.4">DETAIL SHOWN</text>
<text x="378.2" y="131.1">SCALE 1 / 2</text>
</g>
<g font-size="2.6">
<text x="322.5" y="11.4">REV</text>
<text x="347.5" y="11.4">DESCRIPTION</text>
<text x="365.5" y="7.7">REVISIONS</text>
<text x="388.4" y="11.4">DATE</text>
<text x="403.7" y="11.4">DRWN</text>
<text x="416.7" y="11.4">APPR</text>
<text x="159.3" y="13.1">304.8</text>
<text x="169.6" y="13.1">[12.00]</text>
<text x="324.4" y="15.2">A</text>
<text x="339.9" y="15.2">FINAL</text>
<text x="349.5" y="15.2">DESIGN</text>
<text x="361.7" y="15.2">RELEASE</text>
<text x="384.3" y="15.1">11/18/20</text>
<text x="404.7" y="15.2">BDS</text>
<text x="417.3" y="15.2">ACM</text>
<text x="238" y="20.9" transform="rotate(-90 238 20.9)">DWL.</text>
<text x="103.8" y="26.4" transform="rotate(-90 103.8 26.4)">DWL.</text>
<text x="37.9" y="39">1/2-20</text>
<text x="51.7" y="39">UNF</text>
<text x="59.4" y="39">TAP</text>
<text x="66.5" y="39">THRU</text>
<text x="103.8" y="39" transform="rotate(-90 103.8 39)">[.7382]</text>
<text x="114.3" y="39.1" transform="rotate(-90 114.3 39.1)">[1.1598]</text>
<text x="121.9" y="40.9" transform="rotate(-90 121.9 40.9)">[2.160]</text>
<text x="151.6" y="39" transform="rotate(-90 151.6 39)">[4.500]</text>
<text x="177.2" y="39" transform="rotate(-90 177.2 39)">[6.520]</text>
<text x="199.1" y="39" transform="rotate(-90 199.1 39)">[8.242]</text>
<text x="208.6" y="37.2" transform="rotate(-90 208.6 37.2)">[8.9923]</text>
<text x="227.6" y="39" transform="rotate(-90 227.6 39)">[10.492]</text>
<text x="232.8" y="39" transform="rotate(-90 232.8 39)">[10.570]</text>
<text x="238" y="37.2" transform="rotate(-90 238 37.2)">[10.9902]</text>
<text x="243.2" y="40.9" transform="rotate(-90 243.2 40.9)">[11.25]</text>
<text x="37.9" y="42.3">(8)</text>
<text x="44.3" y="42.3">HOLES</text>
<text x="109.1" y="42.8" transform="rotate(-90 109.1 42.8)">[.75]</text>
<text x="103.8" y="51.2" transform="rotate(-90 103.8 51.2)">18.750</text>
<text x="109.1" y="51.2" transform="rotate(-90 109.1 51.2)">19.1</text>
<text x="114.3" y="51.2" transform="rotate(-90 114.3 51.2)">29.459</text>
<text x="121.9" y="51.2" transform="rotate(-90 121.9 51.2)">54.86</text>
<text x="151.6" y="51.2" transform="rotate(-90 151.6 51.2)">114.30</text>
<text x="177.2" y="51.2" transform="rotate(-90 177.2 51.2)">165.61</text>
<text x="199.1" y="51.2" transform="rotate(-90 199.1 51.2)">209.35</text>
<text x="208.6" y="51.2" transform="rotate(-90 208.6 51.2)">228.404</text>
<text x="227.6" y="51.1" transform="rotate(-90 227.6 51.1)">266.50</text>
<text x="232.8" y="51.2" transform="rotate(-90 232.8 51.2)">268.48</text>
<text x="238" y="51.2" transform="rotate(-90 238 51.2)">279.150</text>
<text x="243.2" y="51.2" transform="rotate(-90 243.2 51.2)">285.8</text>
<text x="268.8" y="59.2">S.F.</text>
<text x="276.1" y="59.2">FOR</text>
<text x="281.2" y="55.7">[n.1969]</text>
<text x="283.8" y="59.2">DOWEL</text>
<text x="295.9" y="55.7">X</text>
<text x="299.7" y="55.7">10.0</text>
<text x="308.1" y="55.7">[.39]</text>
<text x="317" y="55.7">DP.</text>
<text x="268.8" y="62.7">(9)</text>
<text x="275.2" y="62.7">HOLES</text>
<text x="69.3" y="66.5">285.8</text>
<text x="79.6" y="66.5">[11.25]</text>
<text x="253.9" y="71.2">276.50</text>
<text x="266" y="71.2">[10.886]</text>
<text x="253.9" y="89.3">240.40</text>
<text x="253.9" y="85.3">248.400</text>
<text x="266" y="89.3">[9.465]</text>
<text x="267.9" y="85.3">[9.7795]</text>
<text x="67.5" y="94.1">230.78</text>
<text x="79.6" y="94.1">[9.086]</text>
<text x="253.9" y="93.3">232.400</text>
<text x="267.9" y="93.3">[9.1496]</text>
<text x="67.5" y="104.1">210.71</text>
<text x="79.6" y="104.1">[8.296]</text>
<text x="250.7" y="116.8">185.38</text>
<text x="262.8" y="116.8">[7.298]</text>
<text x="63.8" y="123.9">160.400</text>
<text x="77.7" y="123.9">[6.3150]</text>
<text x="67.5" y="129.1">152.40</text>
<text x="79.6" y="129.1">[6.000]</text>
<text x="250.7" y="128.3">152.380</text>
<text x="264.7" y="128.3">[5.9992]</text>
<text x="279.1" y="128.3">DWL.</text>
<text x="39.1" y="133.5">304.8</text>
<text x="49.4" y="133.5">[12.00]</text>
<text x="63.8" y="134.3">144.400</text>
<text x="77.7" y="134.3">[5.6850]</text>
<text x="251" y="133.3">152.38</text>
<text x="263.1" y="133.3">[5.999]</text>
<text x="63.7" y="139.6">134.840</text>
<text x="77.7" y="139.6">[5.3086]</text>
<text x="67.4" y="144.8">126.91</text>
<text x="79.6" y="144.8">[4.996]</text>
<text x="251" y="149.8">119.38</text>
<text x="263.2" y="149.8">[4.700]</text>
<text x="63.7" y="150">118.970</text>
<text x="77.7" y="150">[4.6839]</text>
<text x="273.9" y="158.1">FOR</text>
<text x="273.9" y="161.4">C'BORE</text>
<text x="281.5" y="158.1">M5</text>
<text x="287.2" y="161.4">X</text>
<text x="287.5" y="158.1">S.H.C.S.</text>
<text x="291" y="161.4">6.6</text>
<text x="297.6" y="161.4">[.26]</text>
<text x="306.4" y="161.4">DP.</text>
<text x="273.9" y="164.8">(7)</text>
<text x="280.4" y="164.8">HOLES</text>
<text x="291.6" y="164.8">FAR</text>
<text x="298.8" y="164.8">SIDE</text>
<text x="69.3" y="169">81.17</text>
<text x="79.6" y="169">[3.196]</text>
<text x="253.9" y="173.4">72.400</text>
<text x="266" y="173.4">[2.8504]</text>
<text x="253.9" y="177.4">64.40</text>
<text x="264.2" y="177.4">[2.535]</text>
<text x="69.3" y="185.3">48.53</text>
<text x="79.6" y="185.3">[1.911]</text>
<text x="253.9" y="181.4">56.400</text>
<text x="266" y="181.4">[2.2205]</text>
<text x="253.9" y="192.5">34.18</text>
<text x="264.2" y="192.5">[1.346]</text>
<text x="74.9" y="200.1">19.1</text>
<text x="83.3" y="200.1">[.75]</text>
<text x="251" y="217">FOR</text>
<text x="251" y="220.4">C'BORE</text>
<text x="258.5" y="217">M5</text>
<text x="264.2" y="220.4">X</text>
<text x="264.5" y="217">S.H.C.S.</text>
<text x="268" y="220.4">6.6</text>
<text x="274.6" y="220.4">[.26]</text>
<text x="283.4" y="220.4">DP.</text>
<text x="103.8" y="222.7" transform="rotate(-90 103.8 222.7)">[.738]</text>
<text x="109.7" y="224.5" transform="rotate(-90 109.7 224.5)">[1.200]</text>
<text x="114.9" y="226.4" transform="rotate(-90 114.9 226.4)">[1.2402]</text>
<text x="119.2" y="224.5" transform="rotate(-90 119.2 224.5)">[1.950]</text>
<text x="141.4" y="224.5" transform="rotate(-90 141.4 224.5)">[3.700]</text>
<text x="193.8" y="224.5" transform="rotate(-90 193.8 224.5)">[7.830]</text>
<text x="228.7" y="226.3" transform="rotate(-90 228.7 226.3)">[10.580]</text>
<text x="233.9" y="226.3" transform="rotate(-90 233.9 226.3)">[10.990]</text>
<text x="251" y="223.7">(4)</text>
<text x="257.4" y="223.7">HOLES</text>
<text x="103.8" y="233" transform="rotate(-90 103.8 233)">18.75</text>
<text x="109.7" y="234.8" transform="rotate(-90 109.7 234.8)">30.48</text>
<text x="114.9" y="238.5" transform="rotate(-90 114.9 238.5)">31.501</text>
<text x="119.2" y="234.8" transform="rotate(-90 119.2 234.8)">49.53</text>
<text x="141.4" y="234.8" transform="rotate(-90 141.4 234.8)">93.98</text>
<text x="193.8" y="236.6" transform="rotate(-90 193.8 236.6)">198.88</text>
<text x="228.7" y="238.5" transform="rotate(-90 228.7 238.5)">268.73</text>
<text x="233.9" y="238.5" transform="rotate(-90 233.9 238.5)">279.15</text>
<text x="263" y="244.9">3.2</text>
<text x="269.6" y="244.9">[.13]</text>
<text x="278.5" y="244.9">X</text>
<text x="282.3" y="244.9">45°</text>
<text x="265.8" y="248.5">ALL</text>
<text x="272.4" y="248.5">AROUND</text>
<text x="71.8" y="258.3">19.1</text>
<text x="80.3" y="258.3">[.75]</text>
</g>
<text font-size="2.5" x="268.8" y="55.7">n5.000</text>
<g font-size="2">
<text x="256.3" y="63.1">G</text>
<text x="87.6" y="253.4">G</text>
<text x="85.9" y="262.9">G</text>
</g>
<g font-size="1.8">
<text x="387.3" y="268.4">1018</text>
<text x="387.4" y="265.4">N/A</text>
<text x="392.2" y="264.5">TITLE:</text>
<text x="392.2" y="267.4">BASE</text>
<text x="398.5" y="267.4">PLATE</text>
<text x="360.5" y="274.4">SHEET 003 OF 008</text>
<text x="387.4" y="274.4">N/A</text>
<text x="390" y="271.4">X</text>
<text x="392.4" y="271.2">SIZE</text>
<text x="397.6" y="271.2">DWG.</text>
<text x="402.6" y="271.2">NO.</text>
<text x="421.6" y="271.2">REV</text>
</g>
<g font-size="1.7">
<text x="260.6" y="260.4">NOTES:</text>
<text x="260.6" y="262.7">1.</text>
<text x="263.8" y="262.7">BREAK</text>
<text x="271.6" y="262.7">ALL</text>
<text x="276" y="262.7">SHARP</text>
<text x="283.7" y="262.7">EDGES</text>
<text x="260.6" y="265">2.</text>
<text x="260.6" y="269.6">3.</text>
<text x="263.3" y="267.3">MAX</text>
<text x="263.8" y="265">ALL</text>
<text x="263.8" y="269.6">CATAGORY:</text>
<text x="268.2" y="265">FINISHES</text>
<text x="268.4" y="267.3">UNLESS</text>
<text x="275.5" y="269.6">90</text>
<text x="277" y="267.3">OTHERWISE</text>
<text x="278.1" y="265">TO</text>
<text x="281.7" y="265">BE</text>
<text x="285.7" y="265">63ARA</text>
<text x="289" y="267.3">SPECIFIED</text>
<text x="260.6" y="272">4.</text>
<text x="263.8" y="272">PREVIOUSLY</text>
<text x="276.6" y="272">90-100042</text>
</g>
<g font-size="1.6">
<text x="302.1" y="256">DET</text>
<text x="309.8" y="256">QTY.</text>
<text x="327.2" y="256">DESCRIPTION</text>
<text x="351" y="252.2">JUS-RITE</text>
<text x="355" y="256">PART</text>
<text x="360.6" y="256">NUMBER</text>
<text x="360.8" y="252.2">DETAIL</text>
<text x="367.7" y="252.2">CALLOUT</text>
<text x="375" y="256">MATERIAL</text>
<text x="391.1" y="256">HEAT</text>
<text x="396.8" y="256">TREAT</text>
<text x="407.7" y="256">ROCKWELL</text>
<text x="419.1" y="256">NOTES</text>
<text x="302" y="261">001</text>
<text x="311.1" y="261">1</text>
<text x="327.5" y="261">BASE</text>
<text x="333.5" y="261">PLATE</text>
<text x="376.8" y="261">1018</text>
<text x="419.3" y="261">GRIND</text>
<text x="350.3" y="274.4">11/18/20</text>
</g>
<g font-size="1.1">
<text x="359.5" y="264.4">UNLESS OTHERWISE SPECIFIED:</text>
<text x="359.5" y="265.7">DIMENSIONS ARE IN INCHES</text>
<text x="359.5" y="267">TOLERANCES:</text>
<text x="359.5" y="268.4">ANGULAR:</text>
<text x="359.5" y="269.7">TWO PLACE DECIMAL</text>
<text x="365.3" y="268.3">` 0.5</text>
<text x="372" y="269.6">` 0.010</text>
<text x="359.5" y="271">THREE PLACE DECIMAL</text>
<text x="372.2" y="271">` 0.005</text>
</g>
<g font-size="1">
<text x="338.5" y="269.1">IN PART OR AS A WHOLE WITHOUT THE</text>
<text x="338.6" y="264">PROPRIETARY AND CONFIDENTIAL</text>
<text x="338.6" y="265.3">THE INFORMATION CONTAINED IN THIS</text>
<text x="338.6" y="266.6">DRAWING IS THE SOLE PROPERTY OF JUS-</text>
<text x="338.6" y="267.8">RITE ENGINEERING.</text>
<text x="348.5" y="267.8">ANY REPRODUCTION</text>
<text x="376.7" y="264">GD&amp;T PER:</text>
<text x="376.8" y="267">MATERIAL</text>
<text x="338.6" y="273.2">DRAWING DATE</text>
<text x="338.6" y="270.4">WRITTEN PERMISSION OF JUS-RITE</text>
<text x="338.6" y="271.6">ENGINEERING IS PROHIBITED.</text>
<text x="376.8" y="273">WEIGHT</text>
<text x="376.8" y="270">FINISH</text>
</g>
</svg>
